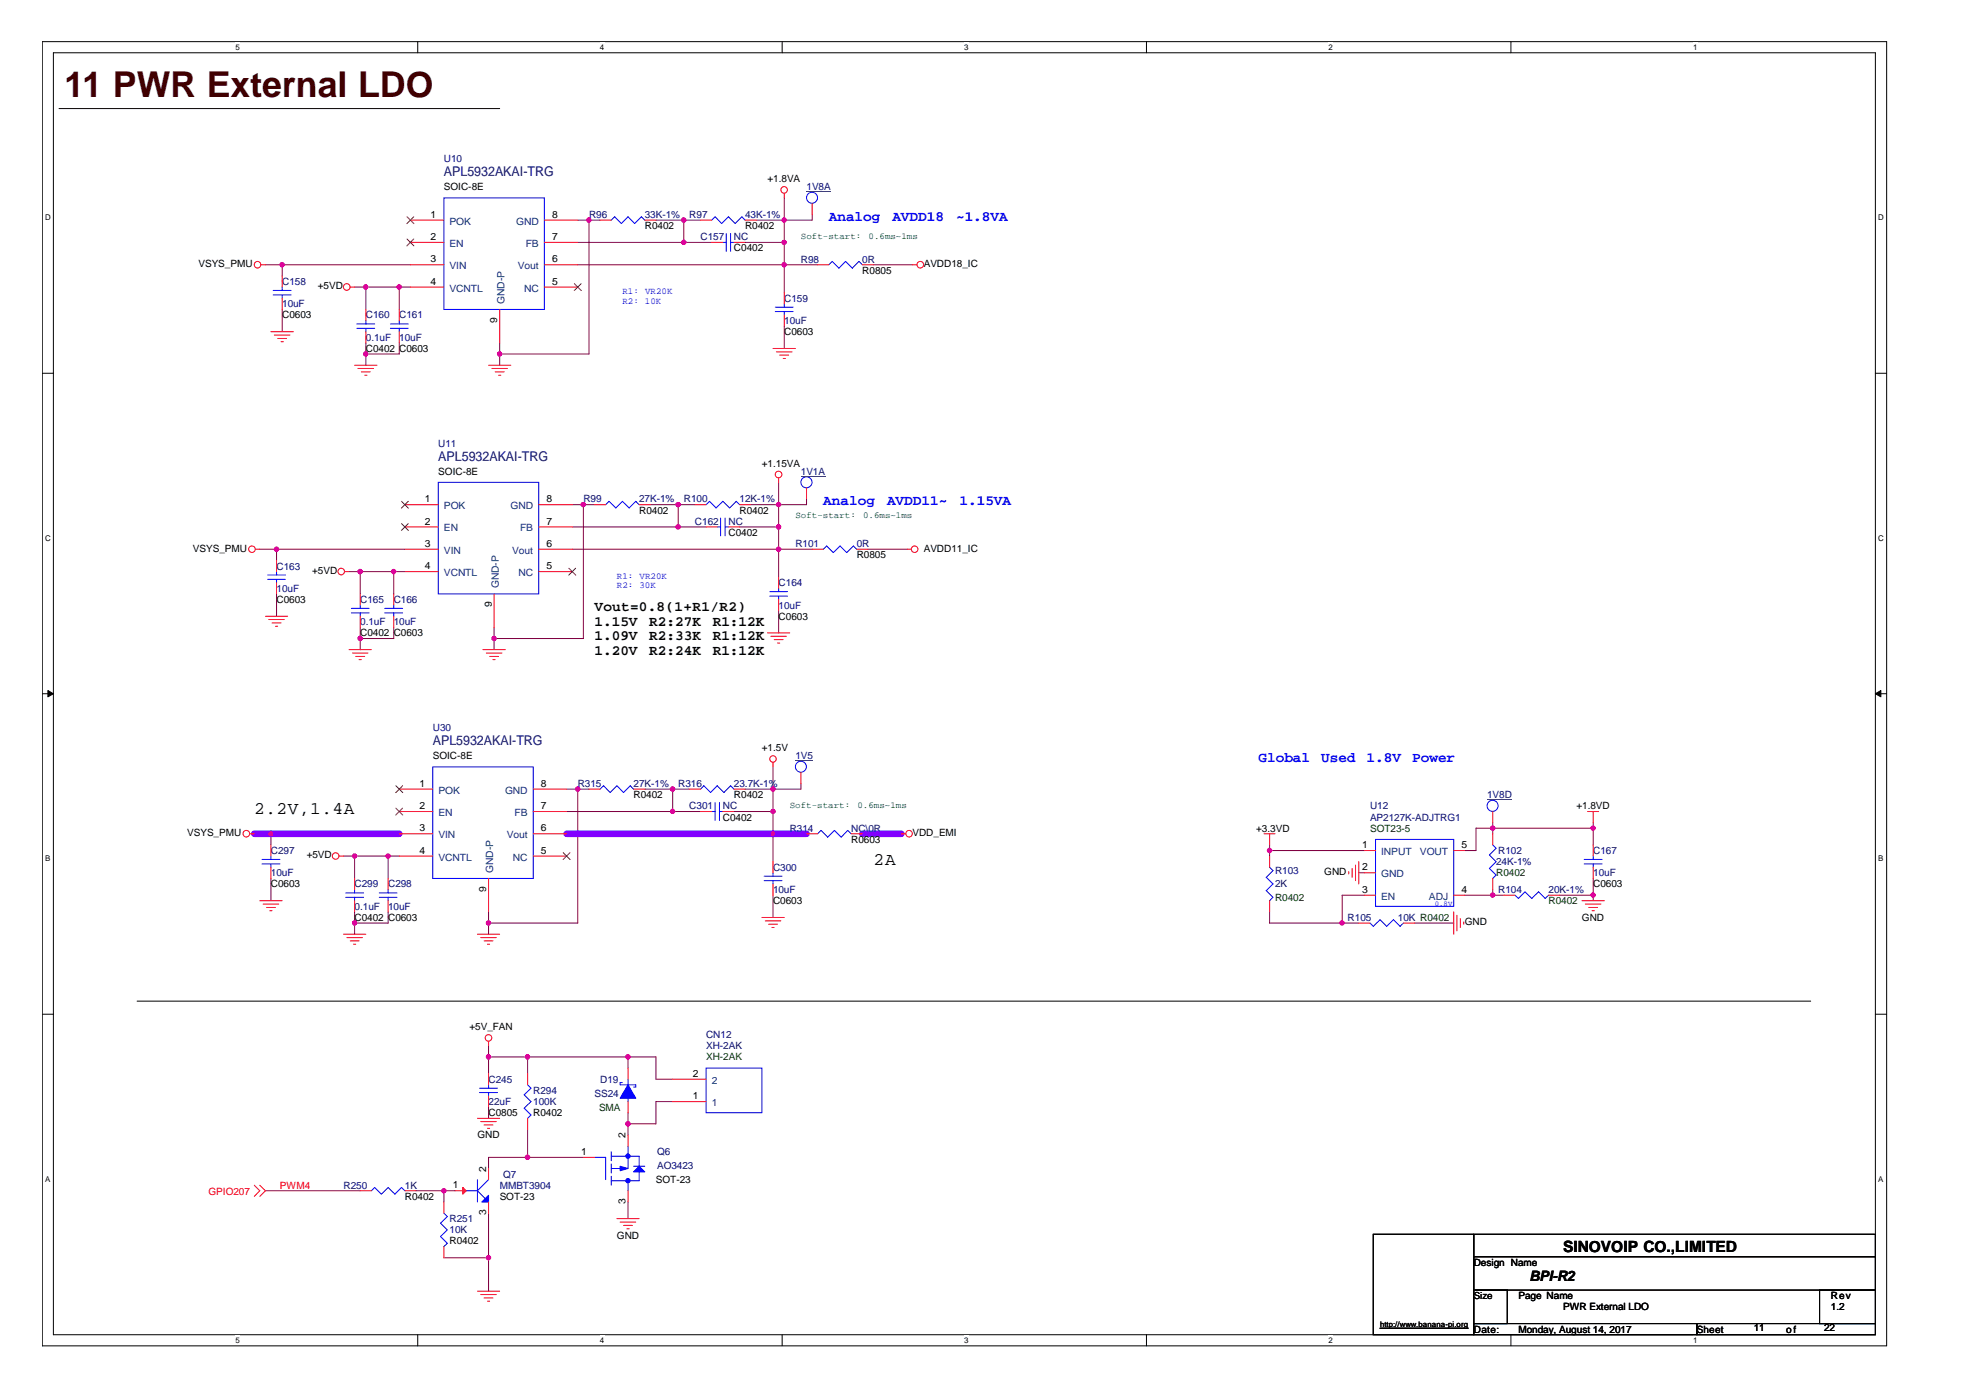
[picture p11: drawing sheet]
<svg xmlns="http://www.w3.org/2000/svg" width="297mm" height="210mm" viewBox="0 0 297 210" stroke-linecap="round" stroke-linejoin="round" font-family="sans-serif">
<path d="M6.3 6.3h277.2v195.9h-277.2zM8 7.9h273.8v192.6h-273.8z" fill="none" stroke="#000" stroke-width=".15"/>
<g fill="#fff">
<path d="M35.4 6.4h.6v1.4h-.6z"/>
<path d="M35.4 200.7h.6v1.4h-.6z"/>
</g>
<path d="M62.8 6.3v1.6M62.8 200.5v1.7" fill="none" stroke="#000" stroke-width=".15"/>
<g fill="#fff">
<path d="M90.1 6.4h.7v1.4h-.7z"/>
<path d="M90.1 200.7h.7v1.4h-.7z"/>
</g>
<path d="M117.5 6.3v1.6M117.5 200.5v1.7" fill="none" stroke="#000" stroke-width=".15"/>
<g fill="#fff">
<path d="M144.9 6.4h.6v1.4h-.6z"/>
<path d="M144.9 200.7h.6v1.4h-.6z"/>
</g>
<path d="M172.3 6.3v1.6M172.3 200.5v1.7" fill="none" stroke="#000" stroke-width=".15"/>
<g fill="#fff">
<path d="M199.6 6.4h.7v1.4h-.7z"/>
<path d="M199.6 200.7h.7v1.4h-.7z"/>
</g>
<path d="M227 6.3v1.6M227 200.5v1.7" fill="none" stroke="#000" stroke-width=".15"/>
<g fill="#fff">
<path d="M254.4 6.4h.6v1.4h-.6z"/>
<path d="M254.4 200.7h.6v1.4h-.6z"/>
<path d="M6.8 32h.8v1.4h-.8z"/>
<path d="M282.2 32h.8v1.4h-.8z"/>
<path d="M6.8 80.1h.8v1.4h-.8z"/>
<path d="M282.2 80.1h.8v1.4h-.8z"/>
</g>
<path d="M6.3 56.1h1.7M281.8 56.1h1.6" fill="none" stroke="#000" stroke-width=".15"/>
<g fill="#fff">
<path d="M6.8 128.3h.8v1.4h-.8z"/>
<path d="M282.2 128.3h.8v1.4h-.8z"/>
</g>
<path d="M6.3 104.2h1.7M281.8 104.2h1.6" fill="none" stroke="#000" stroke-width=".15"/>
<g fill="#000" stroke="#000" stroke-width=".15">
<path d="M7.2 103.8l.8 .4-.8 .5z" fill-rule="evenodd"/>
<path d="M281.8 104.2l.8-.4v.9z" fill-rule="evenodd"/>
</g>
<g fill="#fff">
<path d="M6.8 176.4h.8v1.4h-.8z"/>
<path d="M282.2 176.4h.8v1.4h-.8z"/>
</g>
<path d="M8.9 16.3h66.2M6.3 152.4h1.7M20.6 150.4h251.5M281.8 152.4h1.6M206.3 185.5h15.1v15h-15.1zM221.4 185.5h60.4v3.3h-60.4zM221.4 188.8h60.4v5h-60.4zM221.4 193.8h5.1v5.1h-5.1zM221.4 198.9h33.6v1.6h-33.6zM255 198.9h26.8v1.6h-26.8zM273.4 193.8h8.4v5.1h-8.4z" fill="none" stroke="#000" stroke-width=".15"/>
<g fill="none" stroke="#800040" stroke-width=".15">
<path d="M39.9 39.8h21.8M42.4 39.8v1.7M86.8 39.8h36.1M86.8 33.1h3.4M86.8 36.4h20.1M88.5 33.1v20.1h-13.4M98.6 33.1h6.7M102.7 33.1v3.3M112 36.4h5.8M117.8 29.7v14.3M122 32.2v.9h-8.4M131.2 39.8h5.9"/>
<path d="M42.4 46.5v3.3M53.3 43.1h8.4M55 43.1v3.4M55 51.5v3.4M60 43.1v3.4M60 51.5v1.7h-5M75.1 51.5v3.4M117.8 49v3.4M86 75.8h3.3M86 79.2h20.1M87.7 75.8v20.1h-13.5M97.7 75.8h6.7"/>
<path d="M101.9 75.8v3.4M111.1 79.2h5.9M117 72.5v14.2M121.2 75v.8h-8.4M39 82.5h21.8M41.6 82.5v1.7M41.6 89.2v3.4M52.5 85.9h8.3M54.1 85.9v3.3M54.1 94.3v3.3M59.2 85.9v3.3M59.2 94.3v1.6h-5.1"/>
<path d="M74.2 94.3v3.3M86 82.5h36M117 91.8v3.3M130.4 82.5h5.9M85.1 118.6h3.4M86.8 118.6v20.1h-13.4M96.9 118.6h6.7M101.1 118.6v3.3M116.1 115.2v14.3M120.3 117.7v.9h-8.3M40.7 125.3v1.7M40.7 132v3.3"/>
<path d="M51.6 128.6h8.4M53.3 128.6v3.4M53.3 137v3.4M58.3 137v1.7h-5M58.3 128.6v3.4M73.4 137v3.4M85.1 121.9h20.2M110.3 121.9h5.8M116.1 134.5v3.4M190.8 127.8h14.2M190.8 127v1.6M190.8 137v1.7h13.4"/>
<path d="M204.2 131.1h.8M205 134.5h-3.3v4.2M212.5 138.7h5.9M220.1 134.5h5.9M224.3 123.6v1.7M224.3 133.7v.8M234.3 134.5h5.1M239.4 123.6v3.4M239.4 132v3.3M239.4 124.4h-17.6v3.4h-1.7M73.4 158.8h25.2v3.4h2.5M73.4 157.1v4.2"/>
<path d="M79.3 158.8v2.5M94.4 158.8v1.7M39.9 178.9h14.2M62.5 178.9h5.9M66.7 178.9v1.7M73.4 166.3v1.7M79.3 169.7v4.2M87.7 173.9h-14.3v1.7M94.4 167.2v3.3M101.1 165.5h-2.5v3.4h-4.2M66.7 189h6.7M73.4 182.3v11.7"/>
<path d="M94.4 180.6v2.5"/>
</g>
<g fill="#f0f" stroke="#f0f" stroke-width=".15">
<circle cx="88.5" cy="33.1" r=".32"/>
<circle cx="75.1" cy="53.2" r=".33"/>
<circle cx="102.7" cy="36.4" r=".33"/>
<circle cx="102.7" cy="33.1" r=".33"/>
<circle cx="42.4" cy="39.8" r=".32"/>
<circle cx="117.8" cy="39.8" r=".32"/>
<circle cx="117.8" cy="36.4" r=".32"/>
<circle cx="60" cy="43.1" r=".33"/>
<circle cx="54.9" cy="43.1" r=".32"/>
<circle cx="54.9" cy="53.2" r=".32"/>
<circle cx="117.8" cy="33.1" r=".32"/>
<circle cx="117" cy="75.8" r=".33"/>
<circle cx="87.6" cy="75.8" r=".33"/>
<circle cx="74.2" cy="95.9" r=".32"/>
<circle cx="101.9" cy="79.2" r=".33"/>
<circle cx="101.9" cy="75.8" r=".33"/>
<circle cx="41.5" cy="82.5" r=".33"/>
<circle cx="117" cy="82.5" r=".33"/>
<circle cx="117" cy="79.2" r=".33"/>
<circle cx="59.1" cy="85.9" r=".32"/>
<circle cx="54.1" cy="85.9" r=".33"/>
<circle cx="54.1" cy="95.9" r=".33"/>
<circle cx="94.3" cy="158.8" r=".33"/>
<circle cx="239.3" cy="134.5" r=".32"/>
<circle cx="239.3" cy="124.4" r=".32"/>
<circle cx="224.3" cy="124.4" r=".33"/>
<circle cx="224.3" cy="134.5" r=".33"/>
<circle cx="201.6" cy="138.7" r=".32"/>
<circle cx="190.7" cy="127.8" r=".33"/>
<circle cx="94.3" cy="168.8" r=".33"/>
<circle cx="79.3" cy="158.8" r=".33"/>
<circle cx="73.4" cy="158.8" r=".33"/>
<circle cx="66.7" cy="178.9" r=".33"/>
<circle cx="73.4" cy="189" r=".33"/>
<circle cx="79.3" cy="173.9" r=".33"/>
<circle cx="116.1" cy="118.6" r=".32"/>
<circle cx="58.3" cy="128.6" r=".33"/>
<circle cx="86.8" cy="118.6" r=".32"/>
<circle cx="73.4" cy="138.7" r=".33"/>
<circle cx="101" cy="118.6" r=".32"/>
<circle cx="101" cy="121.9" r=".32"/>
<circle cx="40.7" cy="125.3" r=".32"/>
<circle cx="116.1" cy="125.3" r=".32"/>
<circle cx="116.1" cy="121.9" r=".32"/>
<circle cx="53.3" cy="128.6" r=".32"/>
<circle cx="53.3" cy="138.7" r=".32"/>
</g>
<path d="M38.2 125.3h21.8M85.1 125.3h36.1M129.6 125.3h5.8" fill="none" stroke="#8000ff" stroke-width=".99"/>
<g fill="none" stroke="#f00" stroke-width=".15">
<path d="M39.2 39.8h.7M61.7 39.8h5M61.7 33.1h5M61.7 36.4h5M81.8 39.8h5M81.8 33.1h5M81.8 36.4h5M90.2 33.1h1.6M96.9 33.1h1.7M105.3 33.1h1.6M106.9 36.4h1.7M110.3 36.4h1.7"/>
<path d="M112 33.1h1.6M117.8 29.1v.6M122 30.6v1.6M122.9 39.8h1.6M129.6 39.8h1.6M137.1 39.8h.7M40.7 49.8h3.4M41.2 50.3h2.4M41.7 50.9h1.4M42.2 51.3h.4M42.4 41.5v1.6M42.4 44.8v1.7"/>
<path d="M52.6 43.1h.7M53.3 54.9h3.3M53.8 55.4h2.3M54.3 55.9h1.3M54.8 56.4h.3M55 46.5v1.7M55 49.8v1.7M60 46.5v1.7M60 49.8v1.7M61.7 43.1h5M73.4 54.9h3.4M73.9 55.4h2.3"/>
<path d="M74.4 55.9h1.4M74.9 56.4h.3M75.1 46.5v5M81.8 43.1h5M116.1 52.4h3.4M116.6 52.9h2.4M117.2 53.4h1.3M117.7 53.9h.3M117.8 44v1.6M117.8 47.3v1.7M60.8 79.2h5M60.8 75.8h5"/>
<path d="M80.9 79.2h5.1M80.9 75.8h5.1M89.3 75.8h1.7M96 75.8h1.7M104.4 75.8h1.7M106.1 79.2h1.7M109.5 79.2h1.6M111.1 75.8h1.7M117 71.8v.7M121.2 73.3v1.7M38.4 82.5h.6M39.9 92.6h3.3"/>
<path d="M40.4 93.1h2.3M40.9 93.6h1.3M41.4 94.1h.3M41.6 84.2v1.7M41.6 87.6v1.6M51.8 85.9h.7M52.5 97.6h3.3M53 98.1h2.3M53.4 98.6h1.4M54 99.1h.3M54.1 89.2v1.7M54.1 92.6v1.7"/>
<path d="M59.2 89.2v1.7M59.2 92.6v1.7M60.8 82.5h5M60.8 85.9h5M72.6 97.6h3.3M73.1 98.1h2.3M73.6 98.6h1.3M74.1 99.1h.3M74.2 89.2v5.1M80.9 82.5h5.1M80.9 85.9h5.1M115.3 95.1h3.4"/>
<path d="M115.8 95.6h2.4M116.3 96.1h1.4M116.8 96.6h.4M117 86.7v1.7M117 90.1v1.7M122 82.5h1.7M128.7 82.5h1.7M136.3 82.5h.6M60 118.6h5M80.1 118.6h5M88.5 118.6h1.7M95.2 118.6h1.7"/>
<path d="M103.6 118.6h1.7M110.3 118.6h1.7M116.1 114.5v.7M120.3 116v1.7M37.5 125.3h.7M39 135.3h3.4M39.5 135.8h2.4M40 136.3h1.4M40.5 136.8h.4M40.7 127v1.6M40.7 130.3v1.7M50.9 128.6h.7"/>
<path d="M53.3 132v1.7M53.3 135.3v1.7M58.3 132v1.7M58.3 135.3v1.7M60 125.3h5M60 121.9h5M60 128.6h5M73.4 132v5M80.1 125.3h5M80.1 121.9h5M80.1 128.6h5M105.3 121.9h1.6"/>
<path d="M108.6 121.9h1.7M114.5 137.9h3.3M115 138.4h2.3M115.5 138.9h1.3M116 139.4h.3M116.1 129.5v1.6M116.1 132.8v1.7M121.2 125.3h1.7M127.9 125.3h1.7M135.4 125.3h.7M189.9 125.3h1.7M190.8 125.3v1.7"/>
<path d="M190.8 128.6v1.7M190.8 135.3v1.7M202.6 131v.3M203.2 130.5v1.3M203.7 130v2.3M204.2 129.5v3.3M204.2 138.7h1.6M205 134.5h1.7M205 127.8h1.7M205 131.1h1.7M210.9 138.7h1.6M218.4 137v3.4"/>
<path d="M218.4 134.5h1.7M218.4 127.8h1.7M218.9 137.5v2.4M219.4 138v1.4M219.9 138.5v.4M224.3 121.9v1.7M224.3 125.3v1.7M224.3 132v1.7M226 134.5h1.6M232.7 134.5h1.6M237.7 135.3h3.3M238.2 135.8h2.3"/>
<path d="M238.5 121.9h1.7M238.7 136.3h1.3M239.2 136.8h.3M239.4 121.9v1.7M239.4 127v1.6M239.4 130.3v1.7M51.6 140.4h3.4M52.1 140.9h2.4M52.6 141.4h1.4M53.1 141.9h.3M71.7 140.4h3.4M72.2 140.9h2.4"/>
<path d="M72.7 141.4h1.4M73.2 141.9h.4M73.4 156.5v.6M38.2 178.1l.8 .8-.8 .9M39 178.1l.9 .8-.9 .9M54.1 178.9h1.7M60.8 178.9h1.7M68.4 178.9h1.6M71.7 168h3.4M72.2 168.5h2.4M72.7 169h1.4M73.2 169.5h.4"/>
<path d="M73.4 161.3v1.7M73.4 164.7v1.6M73.4 175.6v1.6M79.3 161.3v1.7M79.3 168v1.7M87.7 173.9h1.6M94.4 160.5v1.7M94.4 165.5v1.7M94.4 170.5v1.7M94.4 178.9v1.7M101.1 165.5h5M101.1 162.2h5"/>
<path d="M66.7 180.6v1.7M66.7 187.3v1.7M71.7 194h3.4M72.2 194.5h2.4M72.7 195h1.4M73.2 195.5h.4M73.4 180.6v1.7M92.7 183.1h3.3M93.2 183.6h2.3M93.7 184.1h1.3M94.2 184.6h.3"/>
<circle cx="38.7" cy="39.8" r=".49"/>
<circle cx="117.8" cy="28.5" r=".49"/>
<circle cx="138.3" cy="39.8" r=".5"/>
<circle cx="52.1" cy="43.1" r=".5"/>
<circle cx="117" cy="71.3" r=".5"/>
<circle cx="37.9" cy="82.5" r=".49"/>
<circle cx="51.3" cy="85.9" r=".49"/>
<circle cx="137.4" cy="82.5" r=".49"/>
<circle cx="116.1" cy="114" r=".49"/>
<circle cx="37" cy="125.3" r=".5"/>
<circle cx="50.4" cy="128.6" r=".49"/>
<circle cx="136.6" cy="125.3" r=".49"/>
<circle cx="73.4" cy="155.9" r=".49"/>
</g>
<path d="M207.3 199.6h13.3" fill="none" stroke="#000" stroke-width=".18"/>
<g fill="none" stroke="#00f" stroke-width=".15">
<path d="M66.7 29.7h15.1v16.8h-15.1zM91.8 33.1l.6-.5 .9 1 1.1-1 1 1 1-1 .5 .5M106.9 33.1l.5-.5 1 1 1.1-1 .9 1 1.1-1 .5 .5M108.6 36.4h.5M109.1 35.1v2.7M109.8 35.1v2.7M109.8 36.4h.5M124.5 39.8l.5-.5 1 1 1-1 1.1 1 1-1 .5 .5M41 43.6h2.7M41 44.3h2.7M42.4 43.1v.5M42.4 44.3v.5"/>
<path d="M53.6 48.7h2.7M53.6 49.3h2.7M55 48.2v.5M55 49.3v.5M58.7 48.7h2.6M58.7 49.3h2.6M60 48.2v.5M60 49.3v.5M116.5 46.2h2.7M116.5 46.8h2.7M117.8 45.6v.6M117.8 46.8v.5"/>
<path d="M65.8 72.5h15.1v16.7h-15.1zM91 75.8l.5-.5 1 1 1-1 1 1 1-1 .5 .5M106.1 75.8l.5-.5 1 1 1-1 1 1 1-1 .5 .5M107.8 79.2h.5M108.3 77.8v2.7M108.9 77.8v2.7M108.9 79.2h.6M40.2 86.4h2.7M40.2 87.1h2.7M41.6 85.9v.5M41.6 87.1v.5M52.8 91.4h2.7"/>
<path d="M52.8 92.1h2.7M54.1 90.9v.5M54.1 92.1v.5M57.8 91.4h2.7M57.8 92.1h2.7M59.2 90.9v.5M59.2 92.1v.5M115.7 88.9h2.6M115.7 89.6h2.6M117 88.4v.5M117 89.6v.5M123.7 82.5l.5-.5 1 1 1-1 1 1 1-1 .5 .5"/>
<path d="M65 115.2h15.1v16.8h-15.1zM90.2 118.6l.5-.5 1 1 1-1 1 1 1-1 .5 .5M105.3 118.6l.4-.5 1.1 1 1-1 1 1 1-1 .5 .5M39.4 129.1h2.7M39.4 129.8h2.7M40.7 128.6v.5M40.7 129.8v.5M51.9 134.2h2.7M51.9 134.8h2.7M53.3 133.7v.5M53.3 134.8v.5M57 134.2h2.6"/>
<path d="M57 134.8h2.6M58.3 133.7v.5M58.3 134.8v.5M106.9 121.9h.5M107.4 120.6v2.7M108.1 120.6v2.7M108.1 121.9h.5M114.8 131.6h2.7M114.8 132.3h2.7M116.1 131.1v.5M116.1 132.3v.5M122.9 125.3l.5-.5 1 1 1-1 1 1 1-1 .5 .5"/>
<path d="M190.8 130.3l.5 .5-1.1 1 1.1 1-1.1 1 1.1 1-.5 .5M205.8 138.7l.5 .5 1-1 1 1 1.1-1 1 1 .5-.5M206.7 126.1h11.7v10.1h-11.7zM224.3 127l.5 .5-1 1 1 1-1 1 1 1-.5 .5M227.6 134.5l.5 .5 1-1 1 1 1.1-1 1 1 .5-.5M238 129.1h2.7M238 129.8h2.7M239.4 128.6v.5M239.4 129.8v.5M55.8 178.9l.5-.5 1 1 1-1 1 1 1-1 .5 .5M70 178.9h1.7M71.7 178.9l1.2 1.2"/>
<path d="M71.7 177.2v3.4M72.1 163.5h2.6M72.1 164.2h2.6M73.4 163v.5M73.4 164.2v.5M73.4 177.2l-1.7 1.7M79.3 163l.5 .5-1 1 1 1-1 1 1 1-.5 .5M89.3 173.9h1.7v3.3M91.8 173.1v1.3M91.8 174.9v1.3M91.8 176.7v1.4M91.8 173.7h4.2v1.5"/>
<path d="M91.8 175.6h1.7M93.5 162.7h-.3v.3h2.3v.3h-.3M94.4 162.2v.8M94.4 165v.5M94.4 172.2v3.4M94.4 177.4v1.5M95.2 175.2h1.7M96 176.1v1.3h-4.2M106.1 160.5h8.4v6.7h-8.4zM66.7 182.3l.5 .5-1 1 1 1-1 1 1 1-.5 .5"/>
<circle cx="122" cy="29.7" r=".83"/>
<circle cx="121.2" cy="72.5" r=".83"/>
<circle cx="120.3" cy="115.2" r=".83"/>
<circle cx="224.3" cy="121.1" r=".83"/>
</g>
<g fill="none" stroke="#804000" stroke-width=".15">
<path d="M61.2 35.9l1 1M61.2 32.6l1 1M62.2 35.9l-1.1 1M62.2 32.6l-1.1 1M86.3 42.6l1 1.1M87.3 42.6l-1 1.1M60.3 78.7l1.1 1M60.3 75.3l1.1 1.1M61.3 78.7l-1 1M61.3 75.3l-1 1.1M85.5 85.4l1 1M86.5 85.4l-1.1 1"/>
<path d="M59.5 118.1l1 1M60.5 118.1l-1 1M59.5 121.4l1 1.1M60.5 121.4l-1 1.1M84.6 128.1l1.1 1.1M85.6 128.1l-1 1.1"/>
</g>
<path d="M121.2 28.8h3.6M120.3 71.5h3.7M119.5 114.3h2.7M223.4 120.1h3.8" fill="none" stroke="#000080" stroke-width=".15"/>
<g fill="#00f" stroke="#00f" stroke-width=".15">
<path d="M96 175.2l.9 .9h-1.7z" fill-rule="evenodd"/>
<path d="M93.2 175.2l1.2 .4-1.2 .3z" fill-rule="evenodd"/>
<path d="M94.4 163l1.1 2h-2.3z" fill-rule="evenodd"/>
<path d="M72.9 180.1l.5-.5v1h-1z" fill-rule="evenodd"/>
<circle cx="94.3" cy="177.4" r=".33"/>
<circle cx="94.3" cy="173.7" r=".33"/>
</g>
<path d="M69.5 178.4l.5 .5-.5 .5z" fill-rule="evenodd" fill="#f00" stroke="#f00" stroke-width=".15"/>
<text font-size="5.4" fill="#400000" x="9.7" y="14.6">11 PWR External LDO</text>
<g font-size="2.7">
<text x="38.2" y="122.4">2.2V,1.4A</text>
<text x="131.2" y="129.9">2A</text>
</g>
<text font-size="2.3" x="234.8" y="188.1">SINOVOIP CO.,LIMITED</text>
<g font-size="2.2" fill="#00f">
<text x="124.5" y="33.2">Analog</text>
<text x="134.1" y="33.2">AVDD18</text>
<text x="143.6" y="33.2">~1.8VA</text>
<text x="123.7" y="75.9">Analog</text>
<text x="133.3" y="75.9">AVDD11~</text>
<text x="144.2" y="75.9">1.15VA</text>
<text x="189.1" y="114.5">Global</text>
<text x="198.5" y="114.5">Used</text>
<text x="205.3" y="114.5">1.8V</text>
<text x="212.2" y="114.5">Power</text>
</g>
<g font-size="2.2">
<text x="89.3" y="91.9">Vout=0.8(1+R1/R2)</text>
<text x="89.3" y="94">1.15V</text>
<text x="97.6" y="94">R2:27K</text>
<text x="107.1" y="94">R1:12K</text>
<text x="89.3" y="96.2">1.09V</text>
<text x="89.3" y="98.4">1.20V</text>
<text x="97.6" y="96.2">R2:33K</text>
<text x="97.6" y="98.4">R2:24K</text>
<text x="107.1" y="96.2">R1:12K</text>
<text x="107.1" y="98.4">R1:12K</text>
<text x="229.8" y="192.5">BPI-R2</text>
</g>
<g font-size="2" fill="#000080">
<text x="66.7" y="26.5">APL5932AKAI-TRG</text>
<text x="65.8" y="69.3">APL5932AKAI-TRG</text>
<text x="65" y="112">APL5932AKAI-TRG</text>
</g>
<g font-size="1.5" fill="#000080">
<text x="66.7" y="24.4">U10</text>
<text x="121.2" y="28.6">1V8A</text>
<text x="88.5" y="32.8">R96</text>
<text x="96.9" y="32.8">33K-1%</text>
<text x="103.6" y="32.8">R97</text>
<text x="112" y="32.8">43K-1%</text>
<text x="105.3" y="36.1">C157</text>
<text x="110.3" y="36.1">NC</text>
<text x="120.3" y="39.5">R98</text>
<text x="129.6" y="39.5">0R</text>
<text x="42.4" y="42.8">C158</text>
<text x="42.4" y="46.2">10uF</text>
<text x="55" y="47.9">C160</text>
<text x="60" y="47.9">C161</text>
<text x="117.8" y="45.3">C159</text>
<text x="55" y="51.2">0.1uF</text>
<text x="60" y="51.2">10uF</text>
<text x="117.8" y="48.7">10uF</text>
<text x="65.8" y="67.1">U11</text>
<text x="120.3" y="71.3">1V1A</text>
<text x="87.7" y="75.5">R99</text>
<text x="96" y="75.5">27K-1%</text>
<text x="102.7" y="75.5">R100</text>
<text x="111.1" y="75.5">12K-1%</text>
<text x="104.4" y="78.9">C162</text>
<text x="109.5" y="78.9">NC</text>
<text x="119.5" y="82.2">R101</text>
<text x="128.7" y="82.2">0R</text>
<text x="41.6" y="85.6">C163</text>
<text x="41.6" y="88.9">10uF</text>
<text x="117" y="88.1">C164</text>
<text x="54.1" y="90.6">C165</text>
<text x="54.1" y="94">0.1uF</text>
<text x="59.2" y="90.6">C166</text>
<text x="59.2" y="94">10uF</text>
<text x="117" y="91.4">10uF</text>
<text x="65" y="109.9">U30</text>
<text x="86.8" y="118.3">R315</text>
<text x="95.2" y="118.3">27K-1%</text>
<text x="101.9" y="118.3">R316</text>
<text x="110.3" y="118.3">23.7K-1%</text>
<text x="119.5" y="114.1">1V5</text>
<text x="223.4" y="119.9">1V8D</text>
<text x="103.6" y="121.6">C301</text>
<text x="108.6" y="121.6">NC</text>
<text x="118.7" y="125">R314</text>
<text x="127.9" y="125">NC\0R</text>
<text x="205.8" y="121.6">U12</text>
<text x="205.8" y="123.3">AP2127K-ADJTRG1</text>
<text x="40.7" y="128.3">C297</text>
<text x="40.7" y="131.7">10uF</text>
<text x="116.1" y="130.8">C300</text>
<text x="191.6" y="131.3">R103</text>
<text x="224.8" y="130">24K-1%</text>
<text x="225.1" y="128.3">R102</text>
<text x="239.4" y="128.3">C167</text>
<text x="239.4" y="131.7">10uF</text>
<text x="53.3" y="133.3">C299</text>
<text x="53.3" y="136.7">0.1uF</text>
<text x="58.3" y="133.3">C298</text>
<text x="58.3" y="136.7">10uF</text>
<text x="116.1" y="134.2">10uF</text>
<text x="191.6" y="133.3">2K</text>
<text x="225.1" y="134.2">R104</text>
<text x="232.7" y="134.2">20K-1%</text>
<text x="202.5" y="138.4">R105</text>
<text x="210" y="138.4">10K R0402</text>
<text x="106.1" y="156">CN12</text>
<text x="106.1" y="157.6">XH-2AK</text>
<text x="73.4" y="162.7">C245</text>
<text x="73.4" y="166">22uF</text>
<text x="80.1" y="164.4">R294</text>
<text x="80.1" y="166">100K</text>
<text x="89.3" y="164.9">SS24</text>
<text x="90.2" y="162.7">D19</text>
<text x="98.7" y="173.6">Q6</text>
<text x="51.6" y="178.6">R250</text>
<text x="60.8" y="178.6">1K</text>
<text x="75.1" y="178.6">MMBT3904</text>
<text x="75.6" y="176.9">Q7</text>
<text x="98.7" y="175.6">AO3423</text>
<text x="67.5" y="183.6">R251</text>
<text x="67.5" y="185.3">10K</text>
</g>
<g font-size="1.5">
<text x="66.7" y="28.6">SOIC-8E</text>
<text x="115.3" y="27.4">+1.8VA</text>
<text x="64.7" y="32.7">1</text>
<text x="83" y="32.7">8</text>
<text x="96.9" y="34.4">R0402</text>
<text x="112" y="34.4">R0402</text>
<text x="29.8" y="40.1">VSYS_PMU</text>
<text x="64.7" y="36.1">2</text>
<text x="64.7" y="39.4">3</text>
<text x="83" y="36.1">7</text>
<text x="83" y="39.4">6</text>
<text x="110.3" y="37.8">C0402</text>
<text x="129.6" y="41.1">R0805</text>
<text x="138.8" y="40.1">AVDD18_IC</text>
<text x="42.4" y="47.9">C0603</text>
<text x="47.8" y="43.5">+5VD</text>
<text x="64.7" y="42.8">4</text>
<text x="83" y="42.8">5</text>
<text x="55" y="52.9">C0402 C0603</text>
<text x="74.7" y="48.5" transform="rotate(-90 74.7 48.5)">9</text>
<text x="117.8" y="50.3">C0603</text>
<text x="65.8" y="71.3">SOIC-8E</text>
<text x="114.5" y="70.1">+1.15VA</text>
<text x="63.8" y="75.5">1</text>
<text x="82.1" y="75.5">8</text>
<text x="96" y="77.2">R0402</text>
<text x="111.1" y="77.2">R0402</text>
<text x="29" y="82.9">VSYS_PMU</text>
<text x="63.8" y="78.8">2</text>
<text x="63.8" y="82.2">3</text>
<text x="82.1" y="78.8">7</text>
<text x="82.1" y="82.2">6</text>
<text x="109.5" y="80.5">C0402</text>
<text x="128.7" y="83.9">R0805</text>
<text x="138.8" y="82.9">AVDD11_IC</text>
<text x="46.9" y="86.2">+5VD</text>
<text x="63.8" y="85.5">4</text>
<text x="82.1" y="85.5">5</text>
<text x="41.6" y="90.6">C0603</text>
<text x="54.1" y="95.6">C0402 C0603</text>
<text x="73.9" y="91.2" transform="rotate(-90 73.9 91.2)">9</text>
<text x="117" y="93.1">C0603</text>
<text x="114.5" y="112.9">+1.5V</text>
<text x="63" y="118.2">1</text>
<text x="65" y="114.1">SOIC-8E</text>
<text x="81.3" y="118.2">8</text>
<text x="95.2" y="119.9">R0402</text>
<text x="110.3" y="119.9">R0402</text>
<text x="28.1" y="125.6">VSYS_PMU</text>
<text x="63" y="121.6">2</text>
<text x="63" y="124.9">3</text>
<text x="81.3" y="121.6">7</text>
<text x="81.3" y="124.9">6</text>
<text x="108.6" y="123.3">C0402</text>
<text x="137.1" y="125.6">VDD_EMI</text>
<text x="188.7" y="125">+3.3VD</text>
<text x="236.9" y="121.6">+1.8VD</text>
<text x="46.1" y="129">+5VD</text>
<text x="63" y="128.3">4</text>
<text x="81.3" y="128.3">5</text>
<text x="127.9" y="126.6">R0603</text>
<text x="199" y="131.5">GND</text>
<text x="204.7" y="127.4">1</text>
<text x="204.7" y="130.8">2</text>
<text x="219.6" y="127.4">5</text>
<text x="40.7" y="133.3">C0603</text>
<text x="73" y="134" transform="rotate(-90 73 134)">9</text>
<text x="116.1" y="135.9">C0603</text>
<text x="204.7" y="134.1">3</text>
<text x="219.6" y="134.1">4</text>
<text x="239.4" y="133.3">C0603</text>
<text x="53.3" y="138.4">C0402 C0603</text>
<text x="220.1" y="139">GND</text>
<text x="237.7" y="138.4">GND</text>
<text x="70.5" y="154.8">+5V_FAN</text>
<text x="104.1" y="161.8">2</text>
<text x="73.4" y="167.7">C0805</text>
<text x="80.1" y="167.7">R0402</text>
<text x="104.1" y="165.2">1</text>
<text x="71.7" y="171.1">GND</text>
<text x="87.3" y="173.5">1</text>
<text x="94" y="171.1" transform="rotate(-90 94 171.1)">2</text>
<text x="68" y="178.6">1</text>
<text x="73" y="176.1" transform="rotate(-90 73 176.1)">2</text>
<text x="98.6" y="177.8">SOT-23</text>
<text x="60.8" y="180.3">R0402</text>
<text x="73" y="182.6" transform="rotate(-90 73 182.6)">3</text>
<text x="75.1" y="180.3">SOT-23</text>
<text x="94" y="180.9" transform="rotate(-90 94 180.9)">3</text>
<text x="67.5" y="187">R0402</text>
<text x="92.7" y="186.2">GND</text>
<text x="221.4" y="190.2">Design Name</text>
<text x="221.4" y="195.1">Size</text>
<text x="228.1" y="195.2">Page Name</text>
<text x="234.8" y="196.9">PWR External LDO</text>
<text x="275.1" y="195.2">Rev</text>
<text x="275.1" y="196.9">1.2</text>
<text x="221.4" y="200.2">Date:</text>
<text x="228.1" y="200.2">Monday, August 14, 2017</text>
<text x="255" y="200.2">Sheet</text>
<text x="263.5" y="200.1">11</text>
<text x="268.4" y="200.2">of</text>
<text x="274.1" y="200.1">22</text>
</g>
<g font-size="1.5" fill="#004080">
<text x="67.5" y="33.8">POK</text>
<text x="77.6" y="33.8">GND</text>
<text x="67.5" y="37.1">EN</text>
<text x="67.5" y="40.5">VIN</text>
<text x="77.8" y="40.5">Vout</text>
<text x="79" y="37.1">FB</text>
<text x="67.5" y="43.8">VCNTL</text>
<text x="75.8" y="45.6" transform="rotate(-90 75.8 45.6)">GND-P</text>
<text x="78.7" y="43.8">NC</text>
<text x="66.7" y="76.5">POK</text>
<text x="76.7" y="76.5">GND</text>
<text x="66.7" y="79.9">EN</text>
<text x="66.7" y="83.2">VIN</text>
<text x="77" y="83.2">Vout</text>
<text x="78.1" y="79.9">FB</text>
<text x="66.7" y="86.6">VCNTL</text>
<text x="74.9" y="88.4" transform="rotate(-90 74.9 88.4)">GND-P</text>
<text x="77.9" y="86.6">NC</text>
<text x="65.9" y="119.2">POK</text>
<text x="75.9" y="119.2">GND</text>
<text x="65.9" y="122.6">EN</text>
<text x="65.9" y="126">VIN</text>
<text x="76.1" y="126">Vout</text>
<text x="77.3" y="122.6">FB</text>
<text x="65.9" y="129.3">VCNTL</text>
<text x="74.1" y="131.1" transform="rotate(-90 74.1 131.1)">GND-P</text>
<text x="77.1" y="129.3">NC</text>
<text x="207.5" y="128.5">INPUT</text>
<text x="207.5" y="131.8">GND</text>
<text x="213.3" y="128.5">VOUT</text>
<text x="207.5" y="135.2">EN</text>
<text x="214.7" y="135.2">ADJ</text>
<text x="106.9" y="166.2">1</text>
<text x="106.9" y="162.8">2</text>
</g>
<g font-size="1.5" fill="#004000">
<text x="205.8" y="125">SOT23-5</text>
<text x="224.8" y="131.7">R0402</text>
<text x="191.6" y="135.4">R0402</text>
<text x="232.7" y="135.9">R0402</text>
<text x="106.1" y="159.3">XH-2AK</text>
<text x="90" y="166.9">SMA</text>
</g>
<g font-size="1.5" fill="#f00">
<text x="31.3" y="179.6">GPIO207</text>
<text x="42.1" y="178.6">PWM4</text>
</g>
<g font-size="1.4" fill="#008000">
<text x="120.3" y="35.8">Soft-start:</text>
<text x="130.5" y="35.8">0.6ms~1ms</text>
<text x="119.5" y="77.8">Soft-start:</text>
<text x="129.7" y="77.8">0.6ms~1ms</text>
<text x="118.7" y="121.3">Soft-start:</text>
<text x="128.8" y="121.3">0.6ms~1ms</text>
</g>
<g font-size="1.4" fill="#00f">
<text x="93.5" y="44.2">R1: VR20K</text>
<text x="93.5" y="45.6">R2: 10K</text>
<text x="92.7" y="87">R1: VR20K</text>
<text x="92.7" y="88.4">R2: 30K</text>
</g>
<g font-size="1.2">
<text x="35.4" y="7.5">5</text>
<text x="90.1" y="7.5">4</text>
<text x="144.9" y="7.5">3</text>
<text x="199.6" y="7.5">2</text>
<text x="254.4" y="7.5">1</text>
<text x="6.8" y="33.1">D</text>
<text x="282.2" y="33.1">D</text>
<text x="6.8" y="81.2">C</text>
<text x="282.2" y="81.2">C</text>
<text x="6.8" y="129.4">B</text>
<text x="282.2" y="129.4">B</text>
<text x="6.8" y="177.5">A</text>
<text x="282.2" y="177.5">A</text>
<text x="35.4" y="201.8">5</text>
<text x="90.1" y="201.8">4</text>
<text x="144.9" y="201.8">3</text>
<text x="199.6" y="201.8">2</text>
<text x="207.3" y="199.4">http://www.banana-pi.org</text>
<text x="254.4" y="201.8">1</text>
</g>
<text font-size="1.1" fill="#00f" x="215.6" y="136.1">0.8V</text>
</svg>
